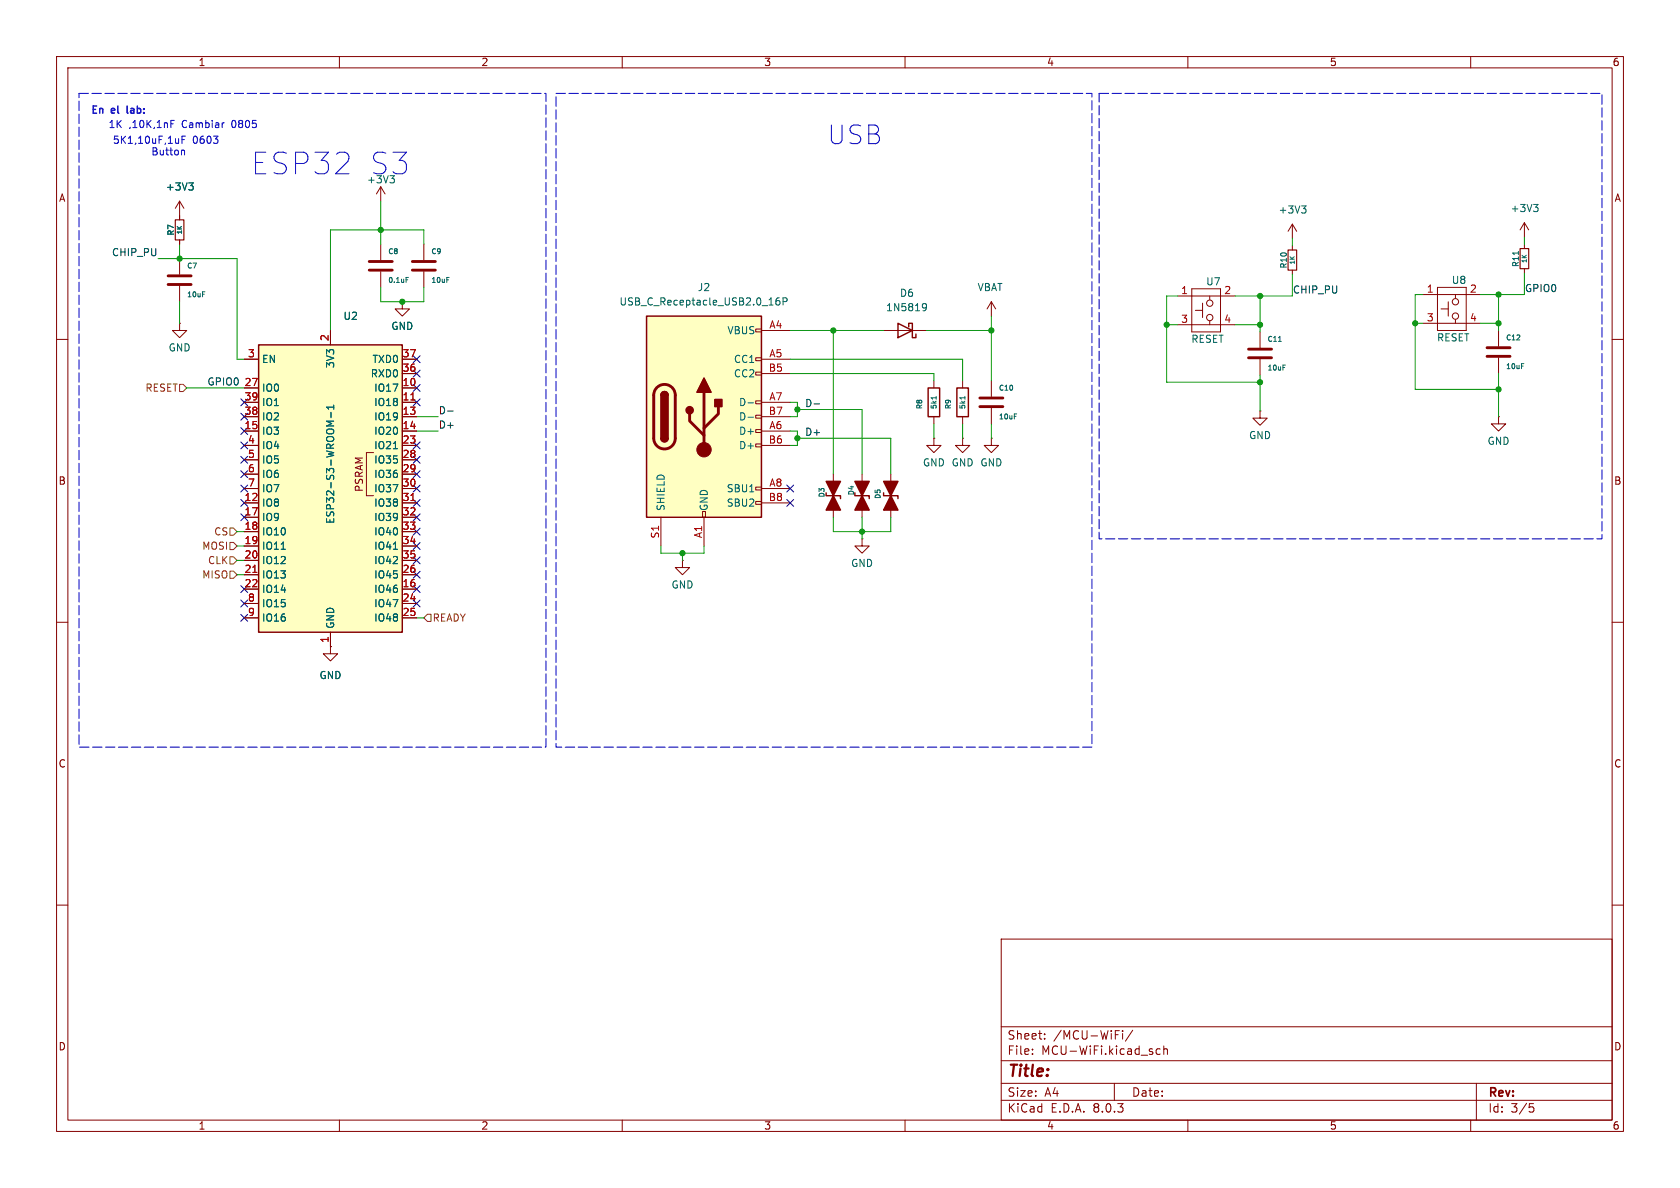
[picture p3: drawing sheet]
<svg xmlns="http://www.w3.org/2000/svg" width="297mm" height="210mm" viewBox="0 0 297 210" stroke-linecap="round" stroke-linejoin="round" font-family="sans-serif">
<g fill="none" stroke="#840000" stroke-width=".18">
<path d="M10 10h277v190h-277zM12 12h273v186h-273zM60 10v2M110 10v2M160 10v2M210 10v2M260 10v2M67.3 33v2.6M67.3 33l-.8 1.3M67.3 33l.8 1.3M10 60h2M67.3 43.2v2.8"/>
<path d="M67.3 48v2.8M71.1 53.3v1.3h1.3l-1.3 1.3-1.3-1.3h1.3M71.1 53.3h.1M74.9 43.2v2.8M74.9 48v2.8M251.6 57.2h10.1M251.6 52.1h10.1M254.1 50.8h5.1v7.6h-5.1zM254.8 54.6h1.2M256 53.3v2.6M257.3 52.1v.6M257.3 56.5v.7"/>
<path d="M264.9 58.4v2.8M285 60h2M165.1 77.5v1.2h1.3l-1.3 1.3-1.3-1.3h1.3M165.1 77.5h.1M165.1 67.3v1.3M165.1 73.7v1.2M170.2 77.5v1.2h1.2l-1.2 1.3-1.3-1.3h1.3M170.2 77.5h.1M175.3 77.5v1.2h1.2l-1.2 1.3-1.3-1.3h1.3M175.3 77.5h.1M175.3 67.3v2.8M175.3 72.1v2.8"/>
<path d="M264.9 73.7v1.2h1.3l-1.3 1.3-1.2-1.3h1.2M264.9 73.7h.1M264.9 63.2v2.8M152.4 95.3v1.2h1.3l-1.3 1.3-1.3-1.3h1.3M152.4 95.3h.1M152.4 83.8v7.6M157.5 83.8v7.6M10 110h2M285 110h2M10 160h2M285 160h2M177 166h108v32h-108z"/>
<path d="M60 198v2M110 198v2M160 198v2M177 194.5h108M177 191.5h108M177 187.5h108M177 181.5h108M182.5 186.3v.1M182.5 185.5v.1M184.7 183.6v.1M184.7 182.8v.1M197 191.5v3"/>
<path d="M197.2 182.2h.7M198.5 182.2v.1M198.5 182.7v1M200.2 182.1l-1.2 2M205.1 185.5l-.4-.1-.3 .3v.4l.1 .2h.6M205.7 185.5l.3-.1 .3 .1 .1 .9M205.7 184.9v1.5M210 198v2M260 198v2M261 191.5v6.5M270.4 195.1h.7M270.5 195.7h.4l.3 .3-.2 .5-.5 .1"/>
<circle cx="257.3" cy="55.9" r=".56"/>
<circle cx="257.3" cy="53.3" r=".56"/>
</g>
<path d="M65.3 47.8h4M65.3 46.2h4M72.9 47.8h4.1M72.9 46.2h4.1M173.2 71.9h4.1M173.2 70.4h4.1M262.9 63h4.1M262.9 61.5h4.1" fill="none" stroke="#840000" stroke-width=".51"/>
<path d="M71.8 49h.4M71.8 49.5h.3M79 49h.4M165.5 70.1v.5M179.3 73.2h.4M269 64.3h.4" fill="none" stroke="#006464" stroke-width=".18"/>
<path d="M164.1 68.6h2v5.1h-2zM151.1 87.1v.5h2.6v.5M156.2 87.1v.5h2.5v.5" fill="none" stroke="#840000" stroke-width=".25"/>
<g fill="#840000" stroke="#840000" stroke-width=".25">
<path d="M152.4 87.6l1.3 2.6h-2.6z"/>
<path d="M151.1 85.1h2.6l-1.3 2.5z"/>
<path d="M157.5 87.6l1.2 2.6h-2.5z"/>
<path d="M156.2 85.1h2.5l-1.2 2.5z"/>
</g>
<path d="M45.7 61h25.4v50.8h-25.4z" fill="#ffffc2"/>
<path d="M45.7 61h25.4v50.8h-25.4z" fill="none" stroke="#840000" stroke-width=".25"/>
<g fill="none" stroke="#840000" stroke-width=".18">
<path d="M31.7 35.6l-.7 1.2M31.7 35.6v3.3M31.7 35.6l.8 1.2M31.7 57.2v1.2h1.3l-1.3 1.3-1.2-1.3h1.2M31.7 57.2h.1M31.7 42.4v.8M58.4 58.4v2.6M43.2 68.6h2.5M43.2 71.1h2.5M43.2 73.7h2.5M43.2 76.2h2.5M43.2 78.7h2.5"/>
<path d="M43.2 63.5h2.5M71.1 68.6h2.6M71.1 71.1h2.6M71.1 73.7h2.6M71.1 76.2h2.6M71.1 78.7h2.6M71.1 63.5h2.6M71.1 66h2.6M43.2 88.9h2.5M43.2 91.4h2.5M43.2 94h2.5M43.2 96.5h2.5"/>
<path d="M43.2 99.1h2.5M43.2 81.3h2.5M43.2 83.8h2.5M43.2 86.4h2.5M66 80h-1.2v7.6h1.2M71.1 88.9h2.6M71.1 91.4h2.6M71.1 94h2.6M71.1 96.5h2.6M71.1 99.1h2.6M71.1 81.3h2.6M71.1 83.8h2.6"/>
<path d="M71.1 86.4h2.6M43.2 104.1h2.5M43.2 101.6h2.5M43.2 106.7h2.5M43.2 109.2h2.5M58.4 111.8v2.5M71.1 104.1h2.6M71.1 101.6h2.6M71.1 106.7h2.6M71.1 109.2h2.6"/>
</g>
<path d="M72.6 70.7h.8M72.6 88.5h.8M44.7 101.2h.7" fill="none" stroke="#a90000" stroke-width=".18"/>
<path d="M33.4 32.3h.8l-.5 .5M33.9 32.8l.3 .3v.3l-.3 .2M58.5 72.9v1M59 74.5h-1.3l.9 .4M59 71.6v.7M59 72h-1.3l.4 .3M69.5 79.3h.8M49.7 97.1h.7M69.5 97.1h.8" fill="none" stroke="#006464" stroke-width=".18"/>
<path d="M31 38.9h1.5v3.5h-1.5z" fill="none" stroke="#840000" stroke-width=".2"/>
<path d="M114.3 55.9h20.3v35.5h-20.3z" fill="#ffffc2"/>
<g fill="none" stroke="#840000" stroke-width=".18">
<path d="M31.7 38.1v.8M228.5 39.6l-.8 1.3M228.5 39.6v2.6M228.5 39.6l.7 1.3M269.5 39.4l-.8 1.2M269.5 39.4v2.5M269.5 39.4l.8 1.2M31.7 42.4v.8M31.7 45.7v2.8M31.7 50.5v2.8M58.4 58.4v2.6M71.1 53.3h.1"/>
<path d="M133.6 58.2h1v.5h-1zM134.6 58.4h5.1M156.2 58.4h7.6M175.3 53.3l-.8 1.3M175.3 53.3v2.6M175.3 53.3l.7 1.3M208.2 57.4h10.1M208.2 52.3h10.1M210.7 51.1h5.1v7.6h-5.1zM211.3 54.9h1.3M212.6 53.6v2.5M213.9 52.3v.7"/>
<path d="M213.9 56.8v.6M222.8 58.7v2.8M228.5 43.4v.8M228.5 47.8v.7M269.5 43.2v.7M269.5 47.5v.8M43.2 63.5h2.5M43.2 76.2h2.5M43.2 71.1h2.5M43.2 78.7h2.5M43.2 73.7h2.5M43.2 68.6h2.5"/>
<path d="M71.1 63.5h2.6M71.1 76.2h2.6M71.1 71.1h2.6M71.1 66h2.6M71.1 78.7h2.6M71.1 73.7h2.6M71.1 68.6h2.6M133.6 78.5h1v.5h-1zM133.6 75.9h1v.6h-1zM133.6 73.4h1v.5h-1zM133.6 70.9h1v.5h-1zM133.6 65.8h1v.5h-1z"/>
<path d="M133.6 63.2h1v.6h-1zM134.6 63.5h5.1M134.6 76.2h5.1M134.6 71.1h5.1M134.6 66h5.1M134.6 78.7h5.1M134.6 73.7h5.1M170.2 67.3v1.3M170.2 73.7v1.2M222.8 72.6v1.3h1.2l-1.2 1.3-1.3-1.3h1.3M222.8 72.6h.1M222.8 63.5v2.8"/>
<path d="M43.2 86.4h2.5M43.2 88.9h2.5M43.2 91.4h2.5M43.2 94h2.5M43.2 96.5h2.5M43.2 99.1h2.5M43.2 81.3h2.5M43.2 83.8h2.5M71.1 86.4h2.6M71.1 88.9h2.6M71.1 91.4h2.6M71.1 94h2.6"/>
<path d="M71.1 96.5h2.6M71.1 99.1h2.6M71.1 81.3h2.6M71.1 83.8h2.6M116.8 91.4v5.1M120.6 99.1v1.2h1.3l-1.3 1.3-1.2-1.3h1.2M120.6 99.1h.1M124.2 90.4h.5v1h-.5zM124.5 91.4v5.1M133.6 88.6h1v.6h-1zM133.6 86.1h1v.5h-1zM134.6 86.4h5.1"/>
<path d="M134.6 88.9h5.1M147.3 83.8v7.6M43.2 104.1h2.5M43.2 101.6h2.5M43.2 106.7h2.5M43.2 109.2h2.5M58.4 114.3v1.3h1.3l-1.3 1.2-1.3-1.2h1.3M58.4 114.3h.1M58.4 111.8v2.5M71.1 104.1h2.6M71.1 101.6h2.6M71.1 106.7h2.6"/>
<path d="M71.1 109.2h2.6"/>
<circle cx="213.9" cy="56.1" r=".56"/>
<circle cx="213.9" cy="53.6" r=".56"/>
</g>
<path d="M114.3 55.9h20.3v35.5h-20.3zM158.7 57.2l2.6 1.2-2.6 1.3zM160.7 57.8v-.6h.6v2.5h.6v-.6M116.8 77.5a.64 .64 0 0 0 .7 .6 .64 .64 0 0 0 .6-.6M116.8 69.9a.64 .64 0 0 1 .7-.7 .64 .64 0 0 1 .6 .7M169.2 68.6h2v5.1h-2zM146 87.1v.5h2.6v.5" fill="none" stroke="#840000" stroke-width=".25"/>
<path d="M29.7 50.3h4.1M29.7 48.8h4.1M116.1 68.5a1.9 1.9 0 0 1 2.1-.4 1.9 1.9 0 0 1 1.2 1.8v7.6a1.91 1.91 0 0 1-1.9 1.9 1.91 1.91 0 0 1-1.9-1.9v-7.8l.1-.6zM121.9 73.2v1.2l2.6 2.6M124.5 69.3v10.2M127 71.9v1.3l-2.5 2.5M220.7 63.2h4.1M220.7 61.7h4.1" fill="none" stroke="#840000" stroke-width=".51"/>
<g fill="#840000" stroke="#840000" stroke-width=".25">
<path d="M116.8 77.5h1.3a.64 .64 0 0 1-.6 .6 .64 .64 0 0 1-.7-.6z"/>
<path d="M116.8 69.9h1.3v7.6h-1.3z"/>
<path d="M117 69.4a.64 .64 0 0 1 .7-.1 .64 .64 0 0 1 .4 .6h-1.3z"/>
<path d="M124.5 66.8l1.2 2.5h-2.5z"/>
<path d="M126.4 70.6h1.2v1.3h-1.2z"/>
<path d="M147.3 87.6l1.3 2.6h-2.6z"/>
<path d="M146 85.1h2.6l-1.3 2.5z"/>
<circle cx="121.9" cy="72.5" r=".63"/>
</g>
<circle cx="124.5" cy="79.5" r="1.27" fill="#840000" stroke="#840000" stroke-width=".18"/>
<g fill="none" stroke="#006464" stroke-width=".18">
<path d="M33.4 32.3h.8l-.5 .5M33.9 32.8l.3 .3v.3l-.3 .2M230.1 36.4h.8l-.4 .5M230.6 36.9l.3 .2v.3l-.3 .3M271.1 36.1h.8l-.4 .5M271.7 36.6l.2 .3v.3l-.2 .2M35.8 51.6h.4M137.8 52.6l-.4 .1a.86 .86 0 0 0 0 1.2l.4-.1 .1-.4-.3-.3-.3 .1-.1 .2M138.4 53.3h.6l.2-.2-.1-.3-.7-.2v1.3M163.2 53.7h.3l.2 .1a.84 .84 0 0 1-.3 1.1h-.2M163.8 54.2l-.3 .3-.3-.1M268.4 44.4v.6"/>
<path d="M58.5 72.9v1M59 74.5h-1.3l.9 .4M59 71.6v.7M59 72h-1.3l.4 .3M69.5 79.3h.8M132.2 71.2h1M132.2 73.8h1M170.6 70.1v.5M226 60.3h.5M226.8 64.5h.4M49.7 97.1h.7M69.5 97.1h.8"/>
</g>
<path d="M227.7 44.2h1.5v3.6h-1.5zM268.7 43.9h1.6v3.6h-1.6z" fill="none" stroke="#840000" stroke-width=".2"/>
<path d="M31.7 67.9h.7l.6 .7-.6 .6h-.7zM40.6 95.9h.7l.6 .6-.6 .7h-.7zM40.6 98.4h.7l.6 .7-.6 .6h-.7zM40.6 93.3h.7l.6 .7-.6 .6h-.7zM40.6 101h.7l.6 .6-.6 .6h-.7zM75.6 108.6h.6v1.3h-.6l-.7-.7z" fill="none" stroke="#725600" stroke-width=".18"/>
<path d="M79.1 72.7h1M143.9 71.4h1" fill="none" stroke="#0f0f0f" stroke-width=".18"/>
<path d="M30.2 21.9h.4M30.2 21.3h.6M32.2 24.7h.4M32.3 26.5l.3 .2v.7M32.8 24.1h-.6v1.2M37.7 24.1h.8l-.4 .5M38.5 24.7v.5M39.5 21.7h.1" fill="none" stroke="#0000c2" stroke-width=".18"/>
<path d="M14 16.5h82.5v115.6h-82.5zM98.3 16.5h94.7v115.6h-94.7zM194.3 16.5h88.9v78.8h-88.9z" fill="none" stroke="#0000c2" stroke-width=".18" stroke-dasharray="1.7 .6"/>
<g fill="none" stroke="#009600" stroke-width=".18">
<path d="M67.3 35.6v7.6M27.9 45.7h14v17.8h1.3M31.7 43.2v2.5M31.7 53.3v3.9M67.3 50.8v2.5h7.6v-2.5M74.9 43.2v-2.6h-16.5v17.8M139.7 58.4h16.5M147.3 58.4v25.4M163.8 58.4h11.5M175.3 55.9v11.4M206.2 57.4h2M208.2 52.3h-2v15.3h16.6"/>
<path d="M218.3 57.4h4.5M222.8 52.3v6.4M228.5 48.5v3.8h-10.2M228.5 42.2v1.2M250.2 57.2h1.4M251.6 52.1h-1.4v16.7h14.7M261.7 57.2h3.2M264.9 52.1v6.3M269.5 48.3v3.8h-7.8M269.5 41.9v1.3M33 68.6h10.2M73.7 73.7h3.8"/>
<path d="M73.7 76.2h3.8M139.7 66h25.4v1.3M139.7 71.1h1.3v2.6h-1.3M139.7 76.2h1.3v2.5h-1.3M139.7 63.5h30.5v3.8M141 72.4h11.4v11.4M141 77.5h16.5v6.3M165.1 74.9v2.6M170.2 74.9v2.6M175.3 74.9v2.6M222.8 66.3v6.3M264.9 66v7.7"/>
<path d="M41.9 96.5h1.3M41.9 94h1.3M41.9 99.1h1.3M116.8 96.5v1.3h7.7v-1.3M120.6 97.8v1.3M147.3 91.4v2.6h10.2v-2.6M152.4 91.4v3.9M41.9 101.6h1.3M73.7 109.2h1.2"/>
</g>
<g fill="none" stroke="#000084" stroke-width=".18">
<path d="M42.6 78.1l1.2 1.2M42.6 75.6l1.2 1.2M42.6 70.5l1.2 1.2M42.6 73.1l1.2 1.2M43.8 78.1l-1.2 1.2M43.8 75.6l-1.2 1.2M43.8 70.5l-1.2 1.2M43.8 73.1l-1.2 1.2M73.1 70.5l1.2 1.2M73.1 68l1.2 1.2M73.1 62.9l1.2 1.2M73.1 65.4l1.2 1.2"/>
<path d="M73.1 78.1l1.2 1.2M74.3 70.5l-1.2 1.2M74.3 68l-1.2 1.2M74.3 62.9l-1.2 1.2M74.3 65.4l-1.2 1.2M74.3 78.1l-1.2 1.2M42.6 90.8l1.2 1.2M42.6 88.3l1.2 1.2M42.6 80.7l1.2 1.2M42.6 85.8l1.2 1.2M42.6 83.2l1.2 1.2M43.8 90.8l-1.2 1.2"/>
<path d="M43.8 88.3l-1.2 1.2M43.8 80.7l-1.2 1.2M43.8 85.8l-1.2 1.2M43.8 83.2l-1.2 1.2M73.1 95.9l1.2 1.2M73.1 93.4l1.2 1.2M73.1 98.5l1.2 1.2M73.1 80.7l1.2 1.2M73.1 85.8l1.2 1.2M73.1 88.3l1.2 1.2M73.1 83.2l1.2 1.2M73.1 90.8l1.2 1.2"/>
<path d="M74.3 95.9l-1.2 1.2M74.3 93.4l-1.2 1.2M74.3 98.5l-1.2 1.2M74.3 80.7l-1.2 1.2M74.3 85.8l-1.2 1.2M74.3 88.3l-1.2 1.2M74.3 83.2l-1.2 1.2M74.3 90.8l-1.2 1.2M139.1 85.8l1.2 1.2M139.1 88.3l1.2 1.2M140.3 85.8l-1.2 1.2M140.3 88.3l-1.2 1.2"/>
<path d="M42.6 106.1l1.2 1.2M42.6 108.6l1.2 1.2M42.6 103.5l1.2 1.2M43.8 108.6l-1.2 1.2M43.8 106.1l-1.2 1.2M43.8 103.5l-1.2 1.2M73.1 103.5l1.2 1.2M73.1 106.1l1.2 1.2M73.1 101l1.2 1.2M74.3 103.5l-1.2 1.2M74.3 106.1l-1.2 1.2M74.3 101l-1.2 1.2"/>
</g>
<path d="M72.6 70.7h.8M72.6 88.5h.8M44.7 101.2h.7" fill="none" stroke="#a90000" stroke-width=".18"/>
<g fill="#009600" stroke="#009600" stroke-width=".18">
<circle cx="264.9" cy="68.8" r=".46"/>
<circle cx="250.2" cy="57.2" r=".46"/>
<circle cx="264.9" cy="52.1" r=".46"/>
<circle cx="264.9" cy="57.2" r=".46"/>
<circle cx="147.3" cy="58.4" r=".46"/>
<circle cx="141" cy="72.4" r=".46"/>
<circle cx="67.3" cy="40.6" r=".46"/>
<circle cx="31.7" cy="45.7" r=".46"/>
<circle cx="71.1" cy="53.3" r=".46"/>
<circle cx="120.6" cy="97.8" r=".46"/>
<circle cx="152.4" cy="94" r=".46"/>
<circle cx="141" cy="77.5" r=".46"/>
<circle cx="206.2" cy="57.4" r=".46"/>
<circle cx="175.3" cy="58.4" r=".46"/>
<circle cx="222.8" cy="67.6" r=".46"/>
<circle cx="222.8" cy="52.3" r=".46"/>
<circle cx="222.8" cy="57.4" r=".46"/>
</g>
<g font-size="5.3" fill="#0000c2">
<text x="44.4" y="31.1">ESP32</text>
<text x="65.2" y="31.1">S3</text>
</g>
<text font-size="4.6" fill="#0000c2" x="146.3" y="25.8">USB</text>
<text font-size="2.8" fill="#840000" x="178" y="190.9">Title:</text>
<g font-size="2.1" fill="#840000">
<text x="178" y="184">Sheet:</text>
<text x="186.2" y="184">/MCU-WiFi/</text>
<text x="178" y="186.7">File:</text>
<text x="184.1" y="186.7">MCU-WiFi.kicad_sch</text>
<text x="178" y="196.9">KiCad</text>
<text x="178" y="194.1">Size:</text>
<text x="184.7" y="194.1">A4</text>
<text x="185.7" y="196.9">E.D.A.</text>
<text x="193.3" y="196.9">8.0.3</text>
<text x="200" y="194.1">Date:</text>
<text x="263" y="194.3">Rev:</text>
<text x="263" y="196.9">Id:</text>
<text x="267.1" y="196.9">3/5</text>
</g>
<g font-size="1.8" fill="#840000">
<text x="35" y="11.9">1</text>
<text x="85" y="11.9">2</text>
<text x="135" y="11.9">3</text>
<text x="185" y="11.9">4</text>
<text x="235" y="11.9">5</text>
<text x="285" y="11.9">6</text>
<text x="10.3" y="35.9">A</text>
<text x="285.3" y="35.9">A</text>
<text x="10.3" y="85.9">B</text>
<text x="64.4" y="87.1" transform="rotate(-90 64.4 87.1)">PSRAM</text>
<text x="285.3" y="85.9">B</text>
<text x="10.3" y="135.9">C</text>
<text x="285.3" y="135.9">C</text>
<text x="10.3" y="185.9">D</text>
<text x="285.3" y="185.9">D</text>
<text x="35" y="199.9">1</text>
<text x="85" y="199.9">2</text>
<text x="135" y="199.9">3</text>
<text x="185" y="199.9">4</text>
<text x="235" y="199.9">5</text>
<text x="285" y="199.9">6</text>
</g>
<g font-size="1.8" fill="#0000c2">
<text x="15.9" y="20.5">En</text>
<text x="19.1" y="22.8">1K</text>
<text x="19.7" y="20.5">el</text>
<text x="22.7" y="22.8">,10K,1nF</text>
<text x="22.9" y="20.5">lab:</text>
<text x="32.3" y="22.8">Cambiar</text>
<text x="41.2" y="22.8">0805</text>
<text x="19.9" y="25.6">5K1,10uF,1uF</text>
<text x="26.7" y="27.7">Button</text>
<text x="34" y="25.6">0603</text>
</g>
<g font-size="1.8" fill="#006464">
<text x="29.2" y="33.9">+3V3</text>
<text x="64.8" y="32.6">+3V3</text>
<text x="225.9" y="37.9">+3V3</text>
<text x="267" y="37.7">+3V3</text>
<text x="123.3" y="51.7">J2</text>
<text x="159" y="52.7">D6</text>
<text x="172.7" y="51.7">VBAT</text>
<text x="213.1" y="50.6">U7</text>
<text x="256.6" y="50.4">U8</text>
<text x="60.6" y="56.7">U2</text>
<text x="69.1" y="58.5">GND</text>
<text x="109.4" y="54.2">USB_C_Receptacle_USB2.0_16P</text>
<text x="128.5" y="59.3">VBUS</text>
<text x="156.5" y="55.2">1N5819</text>
<text x="29.7" y="62.3">GND</text>
<text x="46.2" y="64.4">EN</text>
<text x="59.3" y="65.2" transform="rotate(-90 59.3 65.2)">3V3</text>
<text x="65.8" y="64.4">TXD0</text>
<text x="129.7" y="64.4">CC1</text>
<text x="210.5" y="60.8">RESET</text>
<text x="253.9" y="60.6">RESET</text>
<text x="46.2" y="69.4">IO0</text>
<text x="46.2" y="72">IO1</text>
<text x="65.4" y="66.9">RXD0</text>
<text x="66.1" y="69.4">IO17</text>
<text x="66.1" y="72">IO18</text>
<text x="129.7" y="66.9">CC2</text>
<text x="130.6" y="72">D-</text>
<text x="46.2" y="77.1">IO3</text>
<text x="46.2" y="74.5">IO2</text>
<text x="66.1" y="74.5">IO19</text>
<text x="66.1" y="77.1">IO20</text>
<text x="130.6" y="77.1">D+</text>
<text x="130.6" y="74.5">D-</text>
<text x="220.7" y="77.8">GND</text>
<text x="46.2" y="79.6">IO4</text>
<text x="46.2" y="82.1">IO5</text>
<text x="66.1" y="79.6">IO21</text>
<text x="66.1" y="82.1">IO35</text>
<text x="130.6" y="79.6">D+</text>
<text x="163.1" y="82.7">GND GND GND</text>
<text x="262.9" y="78.8">GND</text>
<text x="46.2" y="89.8">IO8</text>
<text x="46.2" y="84.7">IO6</text>
<text x="46.2" y="87.2">IO7</text>
<text x="66.1" y="84.7">IO36</text>
<text x="66.1" y="87.2">IO37</text>
<text x="66.1" y="89.8">IO38</text>
<text x="128.4" y="87.2">SBU1</text>
<text x="128.4" y="89.8">SBU2</text>
<text x="46.2" y="92.3">IO9</text>
<text x="46.2" y="94.8">IO10</text>
<text x="59.3" y="92.7" transform="rotate(-90 59.3 92.7)">ESP32-S3-WROOM-1</text>
<text x="66.1" y="92.3">IO39</text>
<text x="66.1" y="94.8">IO40</text>
<text x="117.7" y="90.4" transform="rotate(-90 117.7 90.4)">SHIELD</text>
<text x="125.3" y="90.4" transform="rotate(-90 125.3 90.4)">GND</text>
<text x="46.2" y="97.4">IO11</text>
<text x="46.2" y="99.9">IO12</text>
<text x="66.1" y="97.4">IO41</text>
<text x="66.1" y="99.9">IO42</text>
<text x="150.4" y="100.4">GND</text>
<text x="46.2" y="102.5">IO13</text>
<text x="46.2" y="105">IO14</text>
<text x="46.2" y="107.5">IO15</text>
<text x="66.1" y="105">IO46</text>
<text x="66.1" y="107.5">IO47</text>
<text x="66.1" y="102.5">IO45</text>
<text x="118.6" y="104.2">GND</text>
<text x="46.2" y="110.1">IO16</text>
<text x="59.3" y="111.3" transform="rotate(-90 59.3 111.3)">GND</text>
<text x="66.1" y="110.1">IO48</text>
<text x="56.4" y="120.2">GND</text>
</g>
<g font-size="1.8" fill="#0f0f0f">
<text x="19.7" y="45.4">CHIP_PU</text>
<text x="228.5" y="52">CHIP_PU</text>
<text x="269.5" y="51.7">GPIO0</text>
<text x="36.6" y="68.2">GPIO0</text>
<text x="77.5" y="73.3">D-</text>
<text x="77.5" y="75.9">D+</text>
<text x="142.2" y="72">D-</text>
<text x="142.2" y="77.1">D+</text>
</g>
<g font-size="1.8" fill="#a90000">
<text x="208.7" y="52.1">1</text>
<text x="216.3" y="52.1">2</text>
<text x="252.2" y="51.8">1</text>
<text x="259.8" y="51.8">2</text>
<text x="135.9" y="58.2">A4</text>
<text x="208.7" y="57.2">3</text>
<text x="216.3" y="57.2">4</text>
<text x="252.2" y="56.9">3</text>
<text x="259.8" y="56.9">4</text>
<text x="43.7" y="63.2">3</text>
<text x="58.2" y="60.4" transform="rotate(-90 58.2 60.4)">2</text>
<text x="71.1" y="65.8">36</text>
<text x="71.1" y="63.2">37</text>
<text x="135.8" y="65.8">B5</text>
<text x="135.9" y="63.2">A5</text>
<text x="43.1" y="68.3">27</text>
<text x="43.1" y="70.9">39</text>
<text x="71.1" y="68.3">10</text>
<text x="71.1" y="70.9">11</text>
<text x="135.9" y="70.9">A7</text>
<text x="43.1" y="75.9">15</text>
<text x="43.1" y="73.4">38</text>
<text x="71.1" y="73.4">13</text>
<text x="71.1" y="75.9">14</text>
<text x="135.8" y="73.4">B7</text>
<text x="135.9" y="75.9">A6</text>
<text x="43.7" y="78.5">4</text>
<text x="43.7" y="81">5</text>
<text x="43.7" y="83.6">6</text>
<text x="71.1" y="78.5">23</text>
<text x="71.1" y="81">28</text>
<text x="71.1" y="83.6">29</text>
<text x="135.8" y="78.5">B6</text>
<text x="43.1" y="88.6">12</text>
<text x="43.7" y="86.1">7</text>
<text x="71.1" y="86.1">30</text>
<text x="71.1" y="88.6">31</text>
<text x="135.8" y="88.6">B8</text>
<text x="135.9" y="86.1">A8</text>
<text x="43.1" y="91.2">17</text>
<text x="43.1" y="93.7">18</text>
<text x="71.1" y="91.2">32</text>
<text x="71.1" y="93.7">33</text>
<text x="116.6" y="95.3" transform="rotate(-90 116.6 95.3)">S1</text>
<text x="124.2" y="95.2" transform="rotate(-90 124.2 95.2)">A1</text>
<text x="43.1" y="96.3">19</text>
<text x="43.1" y="98.8">20</text>
<text x="43.1" y="101.3">21</text>
<text x="71.1" y="101.3">26</text>
<text x="71.1" y="96.3">34</text>
<text x="71.1" y="98.8">35</text>
<text x="43.1" y="103.9">22</text>
<text x="43.7" y="106.4">8</text>
<text x="71.1" y="103.9">16</text>
<text x="71.1" y="106.4">24</text>
<text x="43.7" y="109">9</text>
<text x="58.2" y="113.7" transform="rotate(-90 58.2 113.7)">1</text>
<text x="71.1" y="109">25</text>
</g>
<g font-size="1.8" fill="#725600">
<text x="25.6" y="69.4">RESET</text>
<text x="37.8" y="94.8">CS</text>
<text x="35.7" y="97.4">MOSI</text>
<text x="36.7" y="99.9">CLK</text>
<text x="35.7" y="102.5">MISO</text>
<text x="76.4" y="110.1">READY</text>
</g>
<g font-size="1.4" fill="#006464">
<text x="31" y="41.8" transform="rotate(-90 31 41.8)">R7</text>
<text x="227.7" y="47.6" transform="rotate(-90 227.7 47.6)">R10</text>
<text x="268.7" y="47.3" transform="rotate(-90 268.7 47.3)">R11</text>
</g>
<g font-size="1.2" fill="#006464">
<text x="33" y="47.7">C7</text>
<text x="68.5" y="45.1">C8</text>
<text x="76.1" y="45.1">C9</text>
<text x="33" y="52.7">10uF</text>
<text x="68.5" y="50.2">0.1uF</text>
<text x="76.1" y="50.2">10uF</text>
<text x="224" y="60.6">C11</text>
<text x="224" y="65.7">10uF</text>
<text x="266.1" y="60.4">C12</text>
<text x="266.1" y="65.4">10uF</text>
<text x="176.5" y="69.3">C10</text>
<text x="163.2" y="72.5" transform="rotate(-90 163.2 72.5)">R8</text>
<text x="165.8" y="72.5" transform="rotate(-90 165.8 72.5)">5k1</text>
<text x="168.3" y="72.5" transform="rotate(-90 168.3 72.5)">R9</text>
<text x="170.9" y="72.5" transform="rotate(-90 170.9 72.5)">5k1</text>
<text x="176.5" y="74.3">10uF</text>
<text x="146" y="88.1" transform="rotate(-90 146 88.1)">D3</text>
<text x="151.2" y="87.7" transform="rotate(-90 151.2 87.7)">D4</text>
<text x="155.9" y="88.3" transform="rotate(-90 155.9 88.3)">D5</text>
</g>
<g font-size="1.1" fill="#006464">
<text x="32.4" y="41.5" transform="rotate(-90 32.4 41.5)">1K</text>
<text x="229.1" y="46.9" transform="rotate(-90 229.1 46.9)">1K</text>
<text x="270.1" y="46.6" transform="rotate(-90 270.1 46.6)">1K</text>
</g>
</svg>
